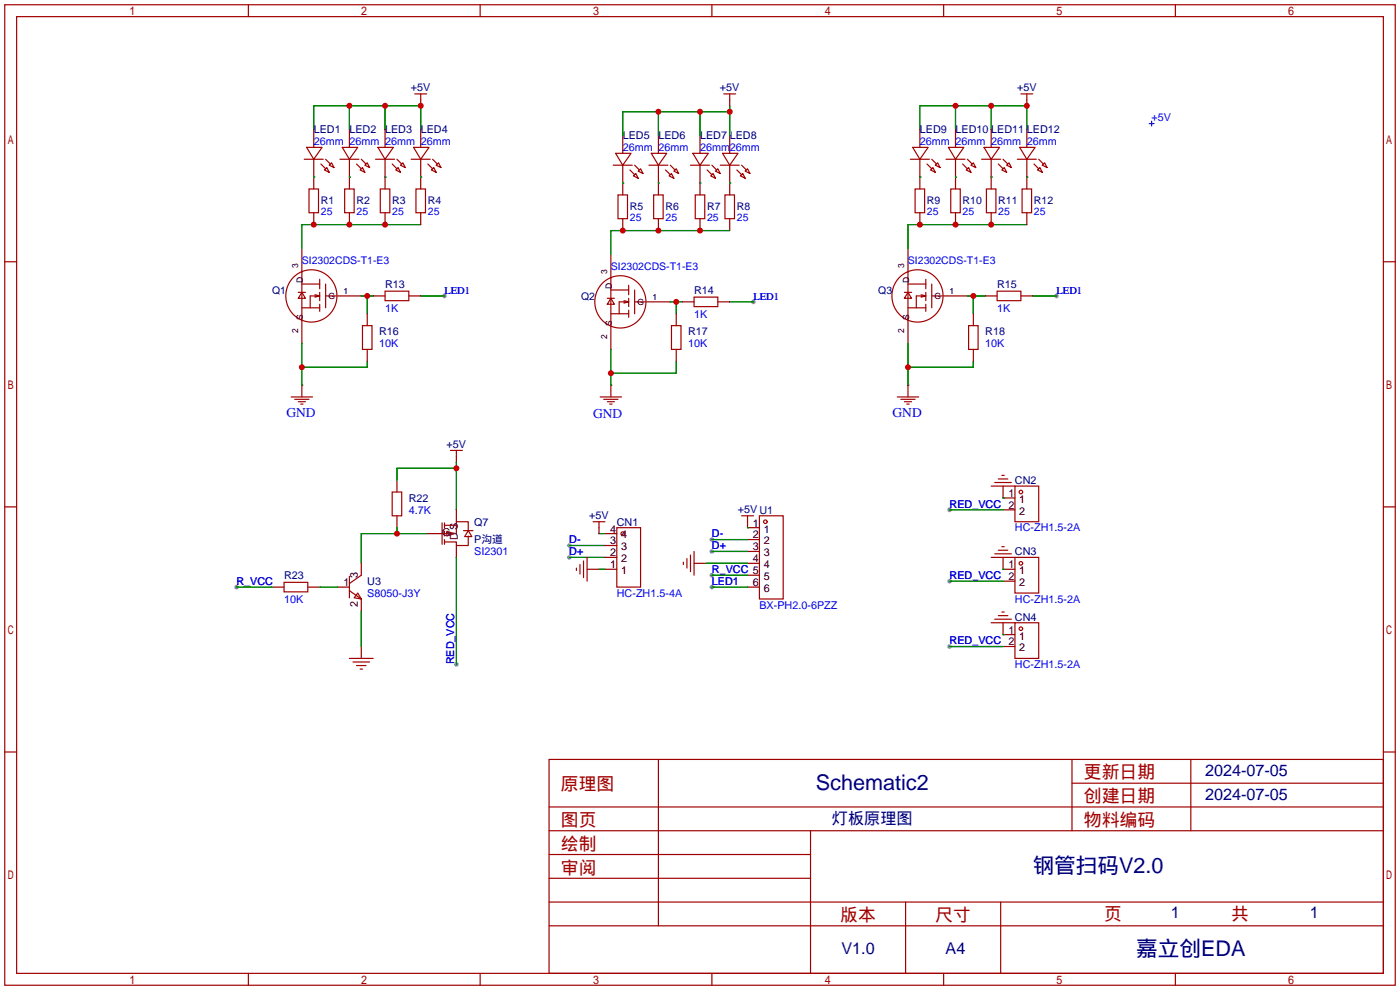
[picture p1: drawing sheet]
<svg xmlns="http://www.w3.org/2000/svg" width="299mm" height="212mm" viewBox="0 0 299 212" stroke-linecap="round" stroke-linejoin="round" font-family="sans-serif">
<g fill="#999">
<circle cx="161" cy="64.5" r=".51"/>
<circle cx="95" cy="63.2" r=".51"/>
<circle cx="225.8" cy="63.2" r=".51"/>
<circle cx="152.1" cy="122.9" r=".51"/>
<circle cx="152.1" cy="125.5" r=".51"/>
<circle cx="121.7" cy="116.6" r=".51"/>
<circle cx="121.7" cy="119.1" r=".51"/>
<circle cx="152.1" cy="115.3" r=".51"/>
<circle cx="152.1" cy="117.9" r=".51"/>
<circle cx="202.9" cy="109" r=".51"/>
<circle cx="202.9" cy="124.2" r=".51"/>
<circle cx="202.9" cy="138.2" r=".51"/>
<circle cx="97.5" cy="142" r=".51"/>
<circle cx="50.5" cy="125.5" r=".51"/>
</g>
<g fill="none" stroke="#a10000" stroke-width=".25">
<path d="M1 1h297.2v209.6h-297.2zM3.6 3.6h292.1v204.4h-292.1zM53.1 1v2.6M102.6 1v2.6M152.1 1v2.6M201.7 1v2.6M251.2 1v2.6M65 34h4.1M65.5 31.5h3.3l-1.7 2.5zM68.6 35.1l1 1M69.3 36.3l.5-.5 .6 1zM69.6 34l1 1.1"/>
<path d="M70.4 35.3l.5-.5 .5 1zM72.6 34h4.1M73.2 31.5h3.3l-1.8 2.5zM76.2 35.1l1 1M77 36.3l.5-.5 .5 1zM77.2 34l1 1.1M78 35.3l.5-.5 .5 1zM80.3 34h4M80.8 31.5h3.3l-1.8 2.5zM83.8 35.1l1 1M84.6 36.3l.5-.5 .5 1zM84.8 34l1.1 1.1"/>
<path d="M85.6 35.3l.5-.5 .5 1zM87.9 34h4M88.4 31.5h3.3l-1.8 2.5zM88.6 20.1h2.6M89.9 20.1v1.2M91.4 35.1l1.1 1M92.2 36.3l.5-.5 .5 1zM92.5 34l1 1.1M93.2 35.3l.5-.5 .5 1zM131.1 35.3h4M131.6 32.8h3.3l-1.8 2.5zM134.6 36.3l1 1"/>
<path d="M135.4 37.6l.5-.5 .5 1zM135.6 35.3l1.1 1M136.9 36.1l.5 1-1-.5zM138.7 35.3h4M139.2 32.8h3.3l-1.8 2.5zM142.2 36.3l1.1 1M143 37.6l.5-.5 .5 1zM143.3 35.3l1 1M144 36.6l.5-.5 .5 1zM147.6 35.3h4M148.1 32.8h3.3l-1.8 2.5zM151.1 36.3l1 1"/>
<path d="M151.9 37.6l.5-.5 .5 1zM152.1 35.3l1.1 1M152.9 36.6l.5-.5 .5 1zM153.9 35.3h4.1M154.4 32.8h3.3l-1.7 2.5zM154.7 20.1h2.5M156 20.1v1.2M157.5 36.3l1 1M158.2 37.6l.5-.5 .6 1zM158.5 35.3l1 1M159.3 36.6l.5-.5 .5 1zM194.6 34h4"/>
<path d="M195.1 31.5h3.3l-1.8 2.5zM198.1 35.1l1 1M198.9 36.3l.5-.5 .5 1zM199.1 34l1.1 1.1M199.9 35.3l.5-.5 .5 1zM202.2 34h4M202.7 31.5h3.3l-1.8 2.5zM205.7 35.1l1.1 1M206.5 36.3l.5-.5 .5 1zM206.8 34l1 1.1M207.5 35.3l.5-.5 .5 1zM209.8 34h4.1"/>
<path d="M210.3 31.5h3.3l-1.8 2.5zM213.4 35.1l1 1M214.1 36.3l.5-.5 .5 1zM214.4 34l1 1.1M215.1 35.3l.5-.5 .6 1zM217.4 34h4.1M217.9 31.5h3.3l-1.7 2.5zM218.2 20.1h2.5M219.5 20.1v1.2M221 35.1l1 1M221.7 36.3l.5-.5 .6 1zM222 34l1 1.1"/>
<path d="M222.8 35.3l.5-.5 .5 1zM1 55.9h2.6M62.7 59.3l.9-.8 1.2-.5 1.2-.3h1.3l1.2 .3 1 .6 1 .8 .8 1a5.5 5.5 0 0 1-1.6 7.4 5.5 5.5 0 0 1-7.5-1 5.5 5.5 0 0 1 .5-7.5zM64.5 58.2v10.1M66 40.4h2.1v5.1h-2.1zM68.3 59.7v2M73.7 40.4h2v5.1h-2zM81.3 40.4h2v5.1h-2zM88.9 40.4h2v5.1h-2zM130.6 59.4v10.2M132.1 41.7h2v5h-2zM139.7 41.7h2v5h-2z"/>
<path d="M148.6 41.7h2v5h-2zM154.9 41.7h2.1v5h-2.1zM192.3 59.3l.9-.8 1.1-.5 1.3-.3h1.2l1.2 .3 1.1 .6 1 .8 .7 1a5.5 5.5 0 0 1-1.6 7.4 5.5 5.5 0 0 1-7.4-1 5.5 5.5 0 0 1 .5-7.5zM194.1 58.2v10.1M195.6 40.4h2v5.1h-2zM197.9 59.7v2M203.2 40.4h2v5.1h-2zM210.8 40.4h2.1v5.1h-2.1zM218.4 40.4h2.1v5.1h-2.1zM295.7 55.9h2.5M63.8 62.5h1.5M64.5 62.5l.8 1.3h-1.5z"/>
<path d="M64.5 60.7h3.8M64.5 65.8h3.8M67.3 63.5l1-.3h-2v2.6M67.3 63l1 .2M68.3 62.5v1.8M68.3 65v1.5M69.6 60.7v5.1M69.6 63.2h2.3M77.5 69.6h2v5.1h-2zM82.3 62.2h5.1v2.1h-5.1zM128.8 60.5l.9-.7 1.1-.6 1.3-.2h1.2l1.2 .3 1.1 .5 1 .9 .7 1a5.5 5.5 0 0 1-1.6 7.4 5.5 5.5 0 0 1-7.4-1 5.5 5.5 0 0 1 .5-7.6zM129.8 63.8h1.5"/>
<path d="M130.6 63.8l.7 1.2h-1.5zM130.6 62h3.8M130.6 67.1h3.8M133.3 64.8l1.1-.3h-2.1v2.6M133.3 64.3l1.1 .2M134.4 61v2M134.4 63.8v1.7M134.4 66.3v1.5M135.6 62v5.1M135.6 64.5h2.3M143.5 69.6h2v5.1h-2zM148.3 63.5h5.1v2h-5.1z"/>
<path d="M193.3 62.5h1.5M194.1 62.5l.7 1.3h-1.5zM194.1 60.7h3.8M194.1 65.8h3.8M196.8 63.5l1.1-.3h-2.1v2.6M196.8 63l1.1 .2M197.9 62.5v1.8M197.9 65v1.5M199.1 63.2h2.3M199.1 60.7v5.1M207 69.6h2v5.1h-2zM213.1 62.2h5.1v2.1h-5.1z"/>
<path d="M62.2 84.8h4.6M63 85.3h3M63.8 85.9h1.5M64.3 86.4h.5M64.5 82.3v2.5M96.3 96.3h2.5M97.5 96.3v1.2M128.3 84.8h4.5M129 85.3h3.1M129.8 85.9h1.5M130.3 86.4h.5M130.6 82.3v2.5"/>
<path d="M191.8 84.8h4.5M192.5 85.3h3.1M193.3 85.9h1.5M193.8 86.4h.5M194.1 82.3v2.5M1 108.3h2.6M83.8 105.2h2.1v5h-2.1zM93.7 114h.8M94.5 111.8v4.5M95 112.3h2.5M95 111.8v1M95 113.5v1.1"/>
<path d="M95 115.3v1M95.5 113.5l1.5 .5-1.5 .6zM99.1 113.4h2M100.1 114.6v2h-2.6v-.8h-2.5M100.1 113.3v-1.8h-2.6v2.5h-2.5M100.1 113.4l.7 1.3h-1.5zM124.7 119.9v3.5M125.5 119.1v5.1M126.7 111.5h2.6M128 111.5v1.3M131.8 112.8h5.1v12.7h-5.1zM146.8 119.4v2"/>
<path d="M147.6 118.6v3.6M148.3 117.9v5M158.5 110.2h2.5M159.8 110.2v1.3M162.3 110.2h5.1v17.8h-5.1zM211.8 103.9h5.1M211.8 119.1h5.1M212.6 103.1h3.6M212.6 118.4h3.6M213.4 102.4h2M213.4 117.6h2M214.1 101.6h.5"/>
<path d="M214.1 116.8h.5M216.9 103.9h5.1v7.6h-5.1zM216.9 119.1h5.1v7.6h-5.1zM295.7 108.3h2.5M60.7 124.5h5.1v2h-5.1zM74.7 126.2l2.5 1.8M74.7 123.2v4.6M76.5 126.7l.7 1.3-1.5-.2zM77.2 122.9l-2.5 1.8M123.2 121.4v.5M124 120.6v2.1M146 120.1v.5"/>
<path d="M211.8 133.1h5.1M212.6 132.3h3.6M213.4 131.6h2M214.1 130.8h.5M216.9 133.1h5.1v7.6h-5.1zM74.7 140.7h5.1M75.4 141.5h3.6M76.2 142.2h2M77 143h.5M1 160.7h2.6M117.3 162.3h178.4v45.7h-178.4zM117.3 177.5h178.4"/>
<path d="M117.3 172.5h178.4M140.7 162.3v35.6M173.2 177.5v30.5M229.1 162.3v15.2M229.1 167.4h66.6M254.5 162.3v15.2M295.7 160.7h2.5M117.3 182.6h55.9M117.3 197.9h178.4M117.3 192.8h178.4M117.3 187.7h55.9M193.5 192.8v15.2"/>
<path d="M213.9 192.8v15.2M53.1 208v2.6M102.6 208v2.6M152.1 208v2.6M201.7 208v2.6M251.2 208v2.6"/>
<circle cx="133.1" cy="114" r=".38"/>
<circle cx="163.6" cy="111.5" r=".38"/>
<circle cx="218.2" cy="105.2" r=".38"/>
<circle cx="218.2" cy="134.4" r=".38"/>
<circle cx="218.2" cy="120.4" r=".38"/>
</g>
<path d="M245.6 26.4h1M246.1 25.9v1" fill="none" stroke="#00f" stroke-width=".25"/>
<g fill="none" stroke="#870000" stroke-width=".25">
<path d="M67.1 27.7v3.8M67.1 34v6.4M74.7 27.7v3.8M74.7 34v6.4M82.3 27.7v3.8M82.3 34v6.4M89.9 21.3v1.3M89.9 27.7v3.8M89.9 34v6.4M133.1 29v3.8M133.1 35.3v6.4M140.7 29v3.8"/>
<path d="M140.7 35.3v6.4M149.6 29v3.8M149.6 35.3v6.4M156 21.3v1.3M156 29v3.8M156 35.3v6.4M196.6 27.7v3.8M196.6 34v6.4M204.2 27.7v3.8M204.2 34v6.4M211.8 27.7v3.8M211.8 34v6.4"/>
<path d="M219.5 21.3v1.3M219.5 27.7v3.8M219.5 34v6.4M64.5 53.1v5.1M67.1 45.5v2.5M74.7 45.5v2.5M82.3 45.5v2.5M89.9 45.5v2.5M130.6 54.4v5M133.1 46.7v2.6M140.7 46.7v2.6M149.6 46.7v2.6"/>
<path d="M156 46.7v2.6M194.1 53.1v5.1M196.6 45.5v2.5M204.2 45.5v2.5M211.8 45.5v2.5M219.5 45.5v2.5M64.5 68.3v5.1M72.1 63.2h5.1M78.5 67.1v2.5M78.5 74.7v2.5M79.8 63.2h2.5M87.4 63.2h2.5"/>
<path d="M130.6 69.6v5.1M138.2 64.5h5.1M144.5 67.1v2.5M144.5 74.7v2.5M145.8 64.5h2.5M153.4 64.5h2.6M194.1 68.3v5.1M201.7 63.2h5.1M208 67.1v2.5M208 74.7v2.5M210.6 63.2h2.5M218.2 63.2h2.5"/>
<path d="M64.5 82.3h.1M97.5 97.5v1.3M130.6 82.3h.1M194.1 82.3h.1M84.8 102.6v2.6M84.8 110.2v2.6M91.2 114h2.5M97.5 109v2.5M97.5 116.6v2.5M128 112.8v1.2M129.3 119.1h2.5M129.3 116.6h2.5"/>
<path d="M129.3 114h2.5M159.8 111.5v1.3h2.5M159.8 115.3h2.5M159.8 117.9h2.5M214.4 103.9v2.5h2.5M214.4 109h2.5M214.4 119.1v2.6h2.5M58.2 125.5h2.5M65.8 125.5h2.5M72.1 125.5h2.6M77.2 120.4v2.5M77.2 128v2.6"/>
<path d="M77.2 138.2v2.5M125.5 121.7h2.5M129.3 121.7h2.5M148.3 120.4h2.6M159.8 120.4h2.5M159.8 122.9h2.5M159.8 125.5h2.5M214.4 124.2h2.5M214.4 133.1v2.5h2.5M214.4 138.2h2.5"/>
</g>
<g fill="none" stroke="#008700" stroke-width=".25">
<path d="M67.1 37.8h.1M67.1 27.7v-5.1h22.8v5.1M74.7 37.8h.1M74.7 22.6v5.1M82.3 37.8h.1M82.3 22.6v5.1M89.9 37.8h.1M133.1 39.1h.1M140.7 39.1h.1M140.7 23.9v5.1M149.6 39.1h.1M149.6 23.9v5.1"/>
<path d="M156 39.1h.1M156 22.6v6.4M156 23.9h-22.9v5.1M196.6 37.8h.1M196.6 27.7v-5.1h22.9v5.1M204.2 37.8h.1M204.2 22.6v5.1M211.8 37.8h.1M211.8 22.6v5.1M219.5 37.8h.1M89.9 48h-25.4v5.1M156 49.3h-25.4v5.1"/>
<path d="M219.5 48h-25.4v5.1M64.5 73.4v8.9M77.2 63.2h2.6M78.5 63.2v3.9M78.5 77.2v1.3h-14M89.9 63.2h5.1M130.6 74.7v7.6M143.3 64.5h2.5M144.5 64.5v2.6M144.5 77.2v2.6h-13.9M156 64.5h5M194.1 73.4v8.9"/>
<path d="M206.8 63.2h3.8M208 77.2v1.3h-13.9M208 63.2v3.9M220.7 63.2h5.1M97.5 98.8v10.2M84.8 112.8v1.2M91.2 114h-14v6.4M97.5 119.1v22.9M97.5 100.1h-12.7v2.5M121.7 116.6h7.6M121.7 119.1h7.6M128 114h1.3"/>
<path d="M152.1 115.3h7.7M152.1 117.9h7.7M159.8 112.8h.1M202.9 109h11.5M214.4 106.4h.1M50.5 125.5h7.7M68.3 125.5h3.8M77.2 130.6v7.6M128 121.7h1.3M150.9 120.4h8.9M152.1 122.9h7.7M152.1 125.5h7.7"/>
<path d="M202.9 124.2h11.5M202.9 138.2h11.5M214.4 121.7h.1M214.4 135.6h.1"/>
</g>
<g fill="#c00">
<circle cx="74.7" cy="22.6" r=".63"/>
<circle cx="82.3" cy="22.6" r=".63"/>
<circle cx="89.9" cy="22.6" r=".63"/>
<circle cx="64.5" cy="78.5" r=".63"/>
<circle cx="78.5" cy="63.2" r=".63"/>
<circle cx="67.1" cy="48" r=".63"/>
<circle cx="74.7" cy="48" r=".63"/>
<circle cx="82.3" cy="48" r=".63"/>
<circle cx="130.6" cy="79.8" r=".63"/>
<circle cx="144.5" cy="64.5" r=".63"/>
<circle cx="156" cy="23.9" r=".63"/>
<circle cx="149.6" cy="23.9" r=".63"/>
<circle cx="140.7" cy="23.9" r=".63"/>
<circle cx="204.2" cy="22.6" r=".63"/>
<circle cx="211.8" cy="22.6" r=".63"/>
<circle cx="219.5" cy="22.6" r=".63"/>
<circle cx="194.1" cy="78.5" r=".63"/>
<circle cx="208" cy="63.2" r=".63"/>
<circle cx="196.6" cy="48" r=".63"/>
<circle cx="204.2" cy="48" r=".63"/>
<circle cx="211.8" cy="48" r=".63"/>
<circle cx="149.6" cy="49.3" r=".63"/>
<circle cx="133.1" cy="49.3" r=".63"/>
<circle cx="140.7" cy="49.3" r=".63"/>
<circle cx="97.5" cy="100.1" r=".63"/>
<circle cx="84.8" cy="114" r=".63"/>
</g>
<g font-size="4.6" fill="#000080">
<text x="174.4" y="168.8">Schematic2</text>
<text x="220.7" y="186.6">钢管扫码V2.0</text>
<text x="242.8" y="204.3">嘉立创EDA</text>
</g>
<g font-size="3.8" fill="#a00000">
<text x="231.6" y="166.4">更新日期</text>
<text x="119.9" y="168.9">原理图</text>
<text x="231.6" y="171.5">创建日期</text>
<text x="119.9" y="176.5">图页</text>
<text x="231.6" y="176.5">物料编码</text>
<text x="119.9" y="181.6">绘制</text>
<text x="119.9" y="186.7">审阅</text>
<text x="179.6" y="196.9">版本</text>
<text x="199.9" y="196.9">尺寸</text>
<text x="236" y="196.6">页</text>
<text x="263.1" y="196.6">共</text>
</g>
<g font-size="3.5" fill="#000080">
<text x="257.6" y="165.9">2024-07-05</text>
<text x="257.6" y="171">2024-07-05</text>
<text x="177.8" y="176">灯板原理图</text>
<text x="250.2" y="196.1">1</text>
<text x="280" y="196.1">1</text>
<text x="179.8" y="204">V1.0</text>
<text x="202.1" y="204">A4</text>
</g>
<g font-size="2.9" fill="#00f">
<text x="61.2" y="89.2">GND</text>
<text x="126.7" y="89.3">GND</text>
<text x="190.8" y="89.2">GND</text>
</g>
<g font-size="2.3" fill="#000080">
<text x="87.8" y="19.5">+5V</text>
<text x="153.9" y="19.5">+5V</text>
<text x="217.4" y="19.5">+5V</text>
<text x="67.1" y="28.5">LED1</text>
<text x="74.7" y="28.5">LED2</text>
<text x="82.3" y="28.5">LED3</text>
<text x="89.9" y="28.5">LED4</text>
<text x="133.1" y="29.8">LED5</text>
<text x="140.7" y="29.8">LED6</text>
<text x="149.6" y="29.8">LED7</text>
<text x="156" y="29.8">LED8</text>
<text x="196.6" y="28.5">LED9</text>
<text x="204.2" y="28.5">LED10</text>
<text x="211.8" y="28.5">LED11</text>
<text x="219.5" y="28.5">LED12</text>
<text x="82.3" y="61.5">R13</text>
<text x="148.3" y="62.8">R14</text>
<text x="213.1" y="61.5">R15</text>
<text x="81" y="71.7">R16</text>
<text x="147.1" y="71.7">R17</text>
<text x="210.6" y="71.7">R18</text>
<text x="95.5" y="95.7">+5V</text>
<text x="87.4" y="107.2">R22</text>
<text x="216.9" y="103.4">CN2</text>
<text x="101.3" y="112.3">Q7</text>
<text x="125.9" y="110.9">+5V</text>
<text x="131.8" y="112.3">CN1</text>
<text x="157.7" y="109.7">+5V U1</text>
<text x="101.3" y="116.1">P沟道</text>
<text x="216.9" y="118.7">CN3</text>
<text x="60.7" y="123.7">R23</text>
<text x="78.5" y="125">U3</text>
<text x="216.9" y="132.6">CN4</text>
</g>
<g font-size="2.3" fill="#00f">
<text x="246.1" y="26">+5V</text>
<text x="67.1" y="31">26mm</text>
<text x="74.7" y="31">26mm</text>
<text x="82.3" y="31">26mm</text>
<text x="89.9" y="31">26mm</text>
<text x="133.1" y="32.3">26mm</text>
<text x="140.7" y="32.3">26mm</text>
<text x="149.6" y="32.3">26mm</text>
<text x="156" y="32.3">26mm</text>
<text x="196.6" y="31">26mm</text>
<text x="204.2" y="31">26mm</text>
<text x="211.8" y="31">26mm</text>
<text x="219.5" y="31">26mm</text>
<text x="82.3" y="66.6">1K</text>
<text x="148.3" y="67.9">1K</text>
<text x="213.1" y="66.6">1K</text>
<text x="81" y="74.2">10K</text>
<text x="147.1" y="74.2">10K</text>
<text x="210.6" y="74.2">10K</text>
<text x="87.4" y="109.8">4.7K</text>
<text x="202.9" y="108.5">RED_VCC 2</text>
<text x="216.9" y="113.6">HC-ZH1.5-2A</text>
<text x="101.3" y="118.7">SI2301</text>
<text x="121.7" y="116.1">D-</text>
<text x="121.7" y="118.7">D+</text>
<text x="152.1" y="114.9">D-</text>
<text x="152.1" y="117.4">D+</text>
<text x="50.5" y="125">R_VCC</text>
<text x="152.1" y="122.5">R_VCC 5</text>
<text x="152.1" y="125">LED1</text>
<text x="202.9" y="123.7">RED_VCC 2</text>
<text x="60.7" y="128.8">10K</text>
<text x="78.5" y="127.6">S8050-J3Y</text>
<text x="131.8" y="127.6">HC-ZH1.5-4A</text>
<text x="162.3" y="130.1">BX-PH2.0-6PZZ</text>
<text x="216.9" y="128.8">HC-ZH1.5-2A</text>
<text x="202.9" y="137.7">RED_VCC 2</text>
<text x="97.1" y="142" transform="rotate(-90 97.1 142)">RED_VCC</text>
<text x="216.9" y="142.8">HC-ZH1.5-2A</text>
</g>
<g font-size="2.3">
<text x="215.5" y="106.2">1</text>
<text x="217.9" y="107.5">1</text>
<text x="130.4" y="113.8">4</text>
<text x="160.9" y="112.5">1</text>
<text x="163.2" y="113.8">1</text>
<text x="217.9" y="110">2</text>
<text x="94.5" y="114.6">G</text>
<text x="97.8" y="115.3" transform="rotate(-90 97.8 115.3)">DS</text>
<text x="130.4" y="118.9">2</text>
<text x="130.4" y="116.4">3</text>
<text x="132.8" y="117.6">3</text>
<text x="132.8" y="115.1">4</text>
<text x="160.9" y="115.1">2</text>
<text x="160.9" y="117.6">3</text>
<text x="163.2" y="116.4">2</text>
<text x="163.2" y="118.9">3</text>
<text x="73.4" y="125.2">1</text>
<text x="76.5" y="123.4" transform="rotate(-90 76.5 123.4)">3</text>
<text x="130.4" y="121.4">1</text>
<text x="132.8" y="122.7">1</text>
<text x="132.8" y="120.2">2</text>
<text x="160.9" y="120.2">4</text>
<text x="160.9" y="125.2">6</text>
<text x="163.2" y="121.4">4</text>
<text x="163.2" y="124">5</text>
<text x="215.5" y="121.4">1</text>
<text x="217.9" y="122.7">1</text>
<text x="217.9" y="125.2">2</text>
<text x="76.5" y="129.8" transform="rotate(-90 76.5 129.8)">2</text>
<text x="163.2" y="126.5">6</text>
<text x="215.5" y="135.4">1</text>
<text x="217.9" y="136.7">1</text>
<text x="217.9" y="139.2">2</text>
</g>
<g font-size="2.2" fill="#000080">
<text x="68.6" y="43.6">R1</text>
<text x="76.2" y="43.6">R2</text>
<text x="83.8" y="43.6">R3</text>
<text x="91.4" y="43.6">R4</text>
<text x="134.6" y="44.9">R5</text>
<text x="142.2" y="44.9">R6</text>
<text x="151.1" y="44.9">R7</text>
<text x="157.5" y="44.9">R8</text>
<text x="198.1" y="43.6">R9</text>
<text x="205.7" y="43.6">R10</text>
<text x="213.4" y="43.6">R11</text>
<text x="221" y="43.6">R12</text>
<text x="58.2" y="62.8">Q1</text>
<text x="124.2" y="64.1">Q2</text>
<text x="187.7" y="62.8">Q3</text>
</g>
<g font-size="2.2" fill="#00f">
<text x="68.6" y="45.9">25</text>
<text x="76.2" y="45.9">25</text>
<text x="83.8" y="45.9">25</text>
<text x="91.4" y="45.9">25</text>
<text x="134.6" y="47.2">25</text>
<text x="142.2" y="47.2">25</text>
<text x="151.1" y="47.2">25</text>
<text x="157.5" y="47.2">25</text>
<text x="198.1" y="45.9">25</text>
<text x="205.7" y="45.9">25</text>
<text x="213.4" y="45.9">25</text>
<text x="221" y="45.9">25</text>
<text x="64.5" y="56.4">SI2302CDS-T1-E3</text>
<text x="130.6" y="57.7">SI2302CDS-T1-E3</text>
<text x="194.1" y="56.4">SI2302CDS-T1-E3</text>
<text x="95" y="62.8">LED1</text>
<text x="161" y="64.1">LED1</text>
<text x="225.8" y="62.8">LED1</text>
</g>
<g font-size="1.8">
<text x="63.7" y="57.4" transform="rotate(-90 63.7 57.4)">3</text>
<text x="129.8" y="58.7" transform="rotate(-90 129.8 58.7)">3</text>
<text x="193.3" y="57.4" transform="rotate(-90 193.3 57.4)">3</text>
<text x="64.7" y="60.5" transform="rotate(-90 64.7 60.5)">D</text>
<text x="70.2" y="64">G</text>
<text x="73.4" y="62.9">1</text>
<text x="130.8" y="61.7" transform="rotate(-90 130.8 61.7)">D</text>
<text x="136.3" y="65.2">G</text>
<text x="139.4" y="64.2">1</text>
<text x="194.3" y="60.5" transform="rotate(-90 194.3 60.5)">D</text>
<text x="199.8" y="64">G</text>
<text x="202.9" y="62.9">1</text>
<text x="63.7" y="71.1" transform="rotate(-90 63.7 71.1)">2</text>
<text x="64.7" y="68.3" transform="rotate(-90 64.7 68.3)">S</text>
<text x="130.8" y="69.6" transform="rotate(-90 130.8 69.6)">S</text>
<text x="193.3" y="71.1" transform="rotate(-90 193.3 71.1)">2</text>
<text x="194.3" y="68.3" transform="rotate(-90 194.3 68.3)">S</text>
<text x="129.8" y="72.4" transform="rotate(-90 129.8 72.4)">2</text>
</g>
</svg>
